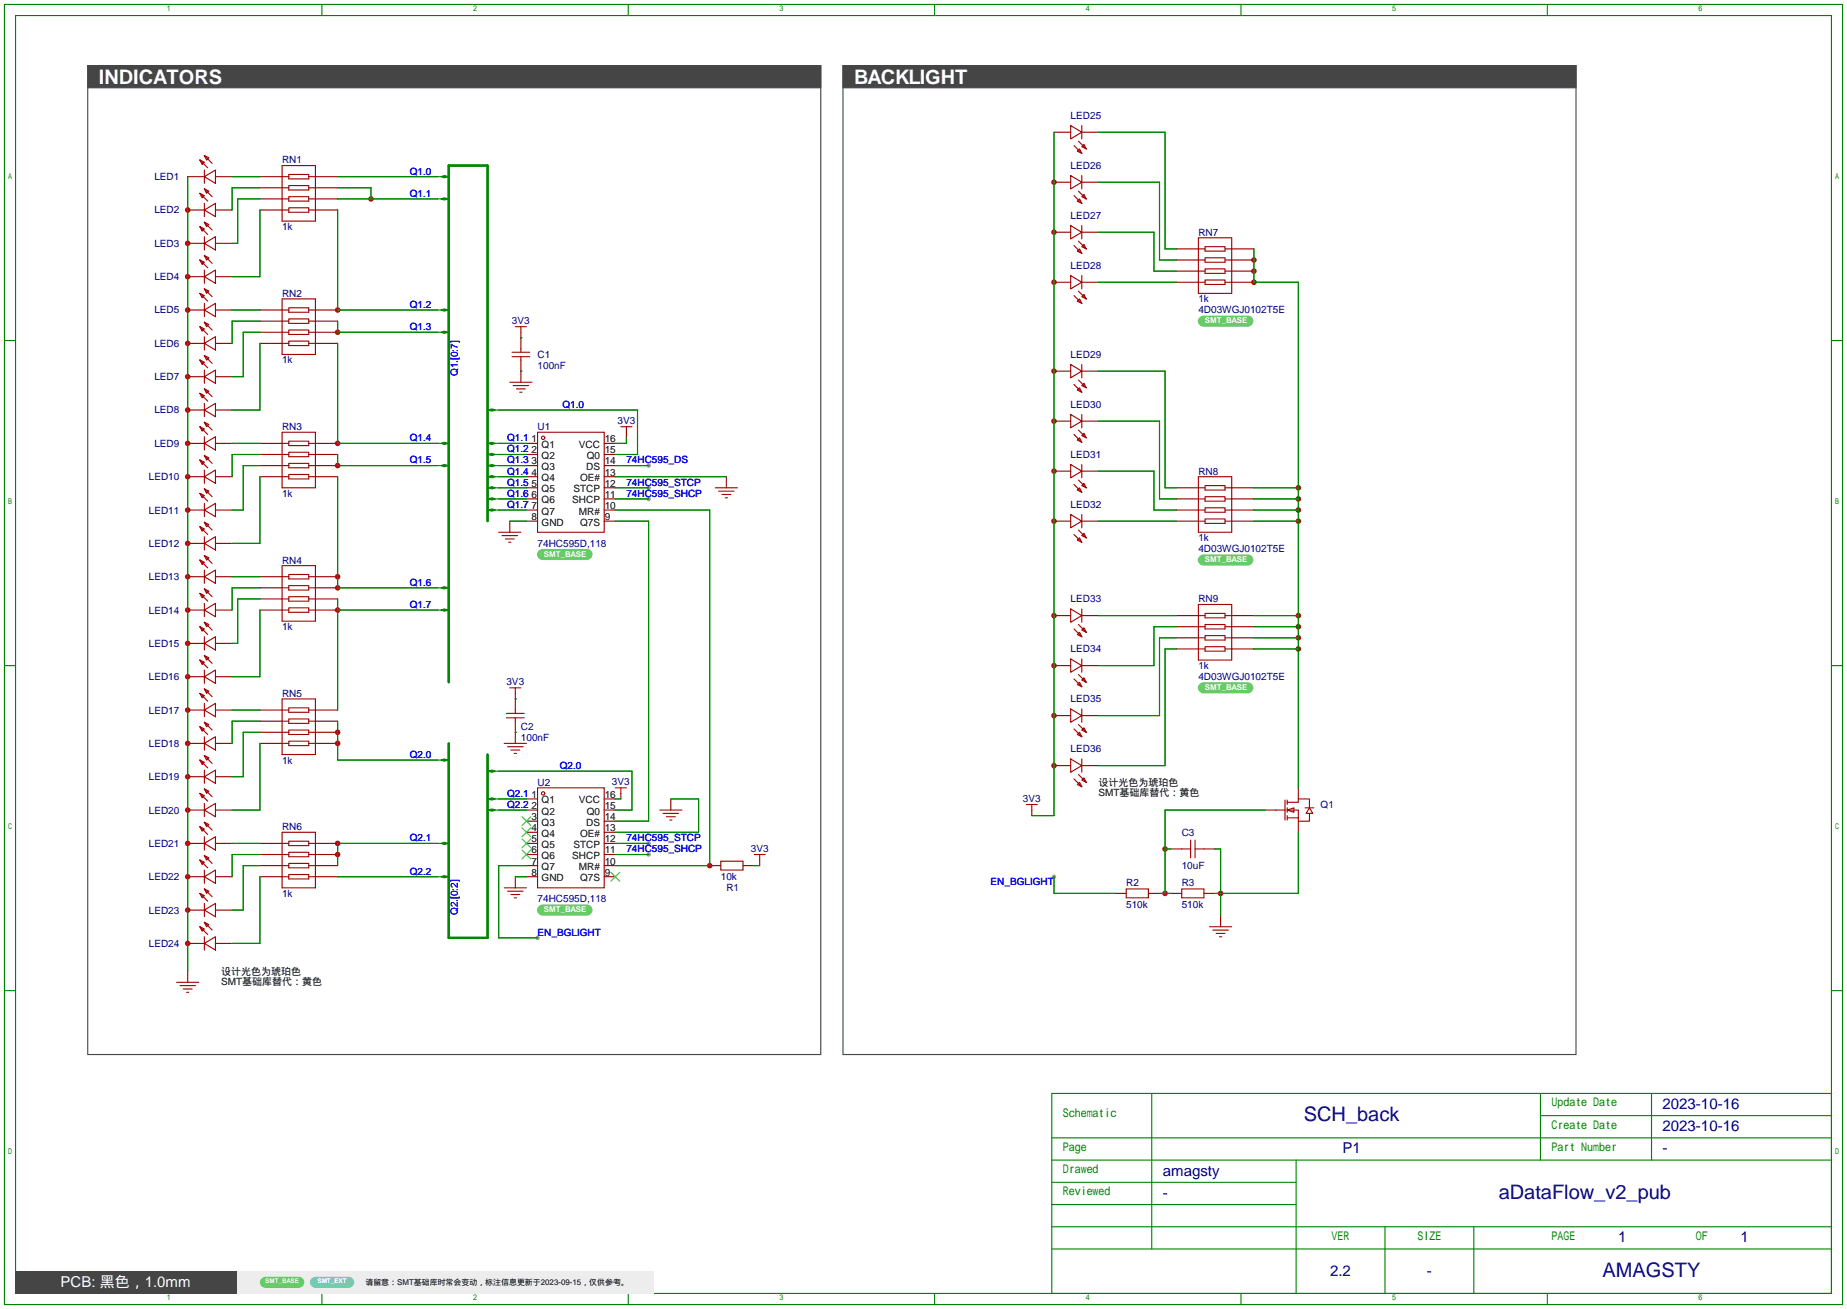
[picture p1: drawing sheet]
<svg xmlns="http://www.w3.org/2000/svg" width="422mm" height="299mm" viewBox="0 0 422 299" stroke-linecap="round" stroke-linejoin="round" font-family="sans-serif">
<g fill="#999">
<circle cx="148.3" cy="111.5" r=".51"/>
<circle cx="148.3" cy="114" r=".51"/>
<circle cx="148.3" cy="106.4" r=".51"/>
<circle cx="148.3" cy="192.8" r=".51"/>
<circle cx="148.3" cy="195.3" r=".51"/>
<circle cx="241" cy="200.4" r=".51"/>
<circle cx="122.9" cy="214.4" r=".51"/>
</g>
<g fill="none" stroke="#008000" stroke-width=".25">
<path d="M1 1h420.4v297.2h-420.4zM3.6 3.6h415.2v292.1h-415.2zM73.6 1v2.6M143.7 1v2.6M213.7 1v2.6M283.8 1v2.6M353.9 1v2.6M1 77.9h2.6M418.8 77.9h2.6M1 152.1h2.6M418.8 152.1h2.6M1 226.4h2.6"/>
<path d="M418.8 226.4h2.6M240.5 249.9h178.3v45.8h-178.3zM263.4 249.9v35.6M352.3 249.9v15.3M352.3 255h66.5M377.7 249.9v15.3M240.5 270.3h55.9M240.5 265.2h178.3M240.5 275.3h55.9M240.5 260.1h178.3M296.4 265.2v30.5M73.6 295.7v2.5"/>
<path d="M143.7 295.7v2.5M213.7 295.7v2.5M240.5 285.5h178.3M240.5 280.4h178.3M283.8 295.7v2.5M316.7 280.4v15.3M337.1 280.4v15.3M353.9 295.7v2.5"/>
</g>
<g fill="none" stroke="#a10000" stroke-width=".25">
<path d="M45.7 36.6l1 .5-.5 .5zM45.7 36.6l1.8 1.8M46.7 35.6l1.1 .5-.6 .5zM46.7 38.9v3M46.7 35.6l1.8 1.7M64.5 37.8h7.6v12.7h-7.6zM66 39.9h4.6v1h-4.6zM244.9 28.7l2.5 1.5-2.5 1.6zM245.6 33.3l1.8 1.8M246.4 34.5l.5-.5 .5 1.1zM246.6 32.3l1.8 1.7M247.4 28.7v3.1"/>
<path d="M247.9 33l.5 1-1-.5zM45.7 59.4l1 .5-.5 .6zM45.7 51.8l1 .5-.5 .5zM45.7 44.2l1 .5-.5 .5zM45.7 59.4l1.8 1.8M45.7 51.8l1.8 1.8M45.7 44.2l1.8 1.8M46.7 58.4l1.1 .5-.6 .5zM46.7 55.6l2.6-1.5v3.1zM46.7 50.8l1.1 .5-.6 .5zM46.7 48l2.6-1.5v3zM46.7 43.2l1.1 .5-.6 .5z"/>
<path d="M46.7 40.4l2.6-1.5v3zM46.7 46.5v3M46.7 54.1v3.1M46.7 58.4l1.8 1.8M46.7 50.8l1.8 1.8M46.7 43.2l1.8 1.8M64.5 40.4h1.5M64.5 48h1.5M64.5 42.9h1.5M64.5 45.5h1.5M66 47.5h4.6v1h-4.6zM66 45h4.6v1h-4.6z"/>
<path d="M66 42.4h4.6v1h-4.6zM70.6 40.4h1.5M70.6 48h1.5M70.6 42.9h1.5M70.6 45.5h1.5M244.9 51.6l2.5 1.5-2.5 1.5zM244.9 40.1l2.5 1.6-2.5 1.5zM245.6 56.1l1.8 1.8M245.6 44.7l1.8 1.8M246.4 57.4l.5-.5 .5 1zM246.4 46l.5-.5 .5 1zM246.6 55.1l1.8 1.8"/>
<path d="M246.6 43.7l1.8 1.8M247.4 40.1v3.1M247.4 51.6v3M247.9 55.9l.5 1-1-.5zM247.9 44.5l.5 1-1-.5zM274.1 54.4h7.6v12.7h-7.6zM274.1 56.9h1.5M274.1 59.4h1.5M275.6 58.9h4.6v1h-4.6zM275.6 56.4h4.6v1h-4.6zM280.2 56.9h1.5M280.2 59.4h1.5"/>
<path d="M45.7 74.7l1 .5-.5 .5zM45.7 67.1l1 .5-.5 .5zM45.7 74.7l1.8 1.8M45.7 67.1l1.8 1.7M46.7 78.5l2.6-1.5v3zM46.7 73.7l1.1 .5-.6 .5zM46.7 70.9l2.6-1.6v3.1zM46.7 66l1.1 .5-.6 .6zM46.7 63.2l2.6-1.5v3.1zM46.7 61.7v3.1M46.7 69.3v3.1M46.7 77v3"/>
<path d="M46.7 73.7l1.8 1.7M46.7 66l1.8 1.8M64.5 68.3h7.6v12.7h-7.6zM64.5 70.9h1.5M64.5 78.5h1.5M64.5 73.4h1.5M64.5 75.9h1.5M66 78h4.6v1h-4.6zM66 75.4h4.6v1.1h-4.6zM66 72.9h4.6v1h-4.6zM66 70.4h4.6v1h-4.6zM70.6 70.9h1.5"/>
<path d="M70.6 78.5h1.5M70.6 73.4h1.5M70.6 75.9h1.5M117.9 74.7h2.5M119.1 74.7v1.2M119.1 79.8v.7M244.9 63l2.5 1.5-2.5 1.5zM245.6 67.6l1.8 1.7M246.4 68.8l.5-.5 .5 1zM246.6 66.5l1.8 1.8M247.4 63v3M247.9 67.3l.5 1-1-.5z"/>
<path d="M274.1 64.5h1.5M274.1 62h1.5M275.6 64h4.6v1h-4.6zM275.6 61.5h4.6v1h-4.6zM280.2 64.5h1.5M280.2 62h1.5M45.7 97.5l1 .5-.5 .6zM45.7 89.9l1 .5-.5 .5zM45.7 82.3l1 .5-.5 .5zM45.7 97.5l1.8 1.8M45.7 89.9l1.8 1.8M45.7 82.3l1.8 1.8"/>
<path d="M46.7 96.5l1.1 .5-.6 .5zM46.7 93.7l2.6-1.5v3zM46.7 88.9l1.1 .5-.6 .5zM46.7 86.1l2.6-1.5v3zM46.7 81.3l1.1 .5-.6 .5zM46.7 84.6v3M46.7 92.2v3M46.7 99.8v3.1M46.7 96.5l1.8 1.8M46.7 88.9l1.8 1.8M46.7 81.3l1.8 1.8M64.5 98.8h7.6v12.7h-7.6z"/>
<path d="M116.6 87.4h5.1M117.1 80.5h4.1M117.1 81.5h4.1M117.3 88.1h3.6M118.1 88.9h2M118.9 89.7h.5M119.1 81.5v.8M122.9 98.8h15.3v22.9h-15.3zM142 97.5h2.5M143.3 97.5v1.3M244.9 94.7l2.5 1.6-2.5 1.5zM244.9 83.3l2.5 1.5-2.5 1.6z"/>
<path d="M245.6 99.3l1.8 1.8M245.6 87.9l1.8 1.8M246.4 89.2l.5-.6 .5 1.1zM246.6 98.3l1.8 1.8M246.6 86.9l1.8 1.7M247.4 83.3v3.1M247.4 94.7v3.1M247.9 99.1l.5 1-1-.5zM247.9 87.6l.5 1-1-.5zM45.7 112.8l1 .5-.5 .5zM45.7 105.2l1 .5-.5 .5zM45.7 112.8l1.8 1.8"/>
<path d="M45.7 105.2l1.8 1.7M46.7 119.4l1.1 .5-.6 .5zM46.7 116.6l2.6-1.5v3zM46.7 111.8l1.1 .5-.6 .5zM46.7 109l2.6-1.6v3.1zM46.7 104.1l1.1 .5-.6 .6zM46.7 101.3l2.6-1.5v3.1zM46.7 107.4v3.1M46.7 115.1v3M46.7 119.4l1.8 1.8M46.7 111.8l1.8 1.7M46.7 104.1l1.8 1.8"/>
<path d="M64.5 109h1.5M64.5 101.3h1.5M64.5 103.9h1.5M64.5 106.4h1.5M66 108.5h4.6v1h-4.6zM66 105.9h4.6v1h-4.6zM66 103.4h4.6v1h-4.6zM66 100.8h4.6v1.1h-4.6zM70.6 109h1.5M70.6 101.3h1.5M70.6 103.9h1.5M70.6 106.4h1.5"/>
<path d="M163.6 111.5h5.1M164.3 112.3h3.6M165.1 113h2M165.9 113.8h.5M244.9 117.6l2.5 1.5-2.5 1.5zM244.9 106.2l2.5 1.5-2.5 1.5zM245.6 110.7l1.8 1.8M246.4 112l.5-.5 .5 1zM246.4 100.6l.5-.5 .5 1zM246.6 109.7l1.8 1.8M247.4 106.2v3M247.4 117.6v3"/>
<path d="M247.9 110.5l.5 1-1-.5zM274.1 109h7.6v12.7h-7.6zM274.1 111.5h1.5M274.1 119.1h1.5M274.1 114h1.5M274.1 116.6h1.5M275.6 118.6h4.6v1h-4.6zM275.6 116.1h4.6v1h-4.6zM275.6 113.5h4.6v1.1h-4.6zM275.6 111h4.6v1h-4.6zM280.2 111.5h1.5M280.2 119.1h1.5"/>
<path d="M280.2 114h1.5M280.2 116.6h1.5M45.7 135.6l1 .5-.5 .6zM45.7 128l1 .5-.5 .5zM45.7 120.4l1 .5-.5 .5zM45.7 135.6l1.8 1.8M45.7 128l1.8 1.8M45.7 120.4l1.8 1.8M46.7 139.4l2.6-1.5v3.1zM46.7 134.6l1.1 .5-.6 .5zM46.7 131.8l2.6-1.5v3zM46.7 127l1.1 .5-.6 .5z"/>
<path d="M46.7 124.2l2.6-1.5v3zM46.7 122.7v3M46.7 130.3v3M46.7 137.9v3.1M46.7 134.6l1.8 1.8M46.7 127l1.8 1.8M64.5 129.3h7.6v12.7h-7.6zM64.5 131.8h1.5M64.5 139.4h1.5M64.5 134.4h1.5M64.5 136.9h1.5M66 138.9h4.6v1.1h-4.6z"/>
<path d="M66 136.4h4.6v1h-4.6zM66 133.9h4.6v1h-4.6zM66 131.3h4.6v1h-4.6zM70.6 131.8h1.5M70.6 139.4h1.5M70.6 134.4h1.5M70.6 136.9h1.5M114 121.7h5.1M114.8 122.4h3.6M115.6 123.2h2M116.3 124h.5M244.9 139.2l2.5 1.5-2.5 1.5z"/>
<path d="M245.6 122.2l1.8 1.8M246.4 123.4l.5-.5 .5 1.1zM246.6 121.2l1.8 1.7M247.4 139.2v3M247.9 121.9l.5 1-1-.5zM274.1 138.2h7.6v12.7h-7.6zM45.7 158.5l1 .5-.5 .5zM45.7 150.9l1 .5-.5 .5zM45.7 143.3l1 .5-.5 .5zM45.7 158.5l1.8 1.8M45.7 150.9l1.8 1.8M45.7 143.3l1.8 1.7"/>
<path d="M46.7 157.5l1.1 .5-.6 .5zM46.7 154.7l2.6-1.5v3zM46.7 149.9l1.1 .5-.6 .5zM46.7 147.1l2.6-1.6v3.1zM46.7 142.2l1.1 .5-.6 .6zM46.7 145.5v3.1M46.7 153.2v3M46.7 157.5l1.8 1.8M46.7 149.9l1.8 1.7M46.7 142.2l1.8 1.8M64.5 159.8h7.6v12.7h-7.6zM116.6 157.2h2.5"/>
<path d="M117.9 157.2v1.3M244.9 150.6l2.5 1.5-2.5 1.6zM245.6 155.2l1.8 1.8M245.6 143.8l1.8 1.7M246.4 156.5l.5-.5 .5 1zM246.4 145l.5-.5 .5 1zM246.6 154.2l1.8 1.8M246.6 142.7l1.8 1.8M247.4 150.6v3.1M247.9 154.9l.5 1.1-1-.6zM247.9 143.5l.5 1-1-.5zM274.1 140.7h1.5"/>
<path d="M274.1 148.3h1.5M274.1 143.3h1.5M274.1 145.8h1.5M275.6 147.8h4.6v1h-4.6zM275.6 145.3h4.6v1h-4.6zM275.6 142.7h4.6v1.1h-4.6zM275.6 140.2h4.6v1h-4.6zM280.2 140.7h1.5M280.2 148.3h1.5M280.2 143.3h1.5M280.2 145.8h1.5M45.7 173.7l1 .5-.5 .6z"/>
<path d="M45.7 166.1l1 .5-.5 .5zM45.7 173.7l1.8 1.8M45.7 166.1l1.8 1.8M46.7 177.5l2.6-1.5v3.1zM46.7 172.7l1.1 .5-.6 .5zM46.7 169.9l2.6-1.5v3zM46.7 165.1l1.1 .5-.6 .5zM46.7 162.3l2.6-1.5v3zM46.7 160.8v3M46.7 168.4v3M46.7 176v3.1M46.7 172.7l1.8 1.8"/>
<path d="M46.7 165.1l1.8 1.8M64.5 169.9h1.5M64.5 162.3h1.5M64.5 164.8h1.5M64.5 167.4h1.5M66 169.4h4.6v1h-4.6zM66 166.9h4.6v1h-4.6zM66 164.3h4.6v1.1h-4.6zM66 161.8h4.6v1h-4.6zM70.6 169.9h1.5M70.6 162.3h1.5M70.6 164.8h1.5"/>
<path d="M70.6 167.4h1.5M115.3 169.9h5.1M115.8 164.1h4.1M115.8 163.1h4.1M116.1 170.7h3.5M116.8 171.4h2.1M117.6 172.2h.5M117.9 162.3v.8M117.9 164.1v.7M244.9 173.5l2.5 1.5-2.5 1.5zM244.9 162.1l2.5 1.5-2.5 1.5zM245.6 178.1l1.8 1.7"/>
<path d="M245.6 166.6l1.8 1.8M246.4 179.3l.5-.5 .5 1zM246.4 167.9l.5-.5 .5 1zM246.6 177l1.8 1.8M246.6 165.6l1.8 1.8M247.4 162.1v3M247.4 173.5v3M247.9 177.8l.5 1-1-.5zM247.9 166.4l.5 1-1-.5zM45.7 196.6l1 .5-.5 .5zM45.7 189l1 .5-.5 .5zM45.7 181.4l1 .5-.5 .5z"/>
<path d="M45.7 196.6l1.8 1.8M45.7 189l1.8 1.8M45.7 181.4l1.8 1.7M46.7 195.6l1.1 .5-.6 .5zM46.7 192.8l2.6-1.5v3zM46.7 188l1.1 .5-.6 .5zM46.7 185.2l2.6-1.6v3.1zM46.7 180.3l1.1 .5-.6 .6zM46.7 183.6v3.1M46.7 191.3v3M46.7 198.9v3M46.7 195.6l1.8 1.8"/>
<path d="M46.7 188l1.8 1.7M46.7 180.3l1.8 1.8M64.5 190.2h7.6v12.7h-7.6zM64.5 195.3h1.5M64.5 192.8h1.5M64.5 197.9h1.5M66 199.9h4.6v1h-4.6zM66 197.4h4.6v1h-4.6zM66 194.8h4.6v1h-4.6zM66 192.3h4.6v1h-4.6zM70.6 195.3h1.5M70.6 192.8h1.5"/>
<path d="M70.6 197.9h1.5M122.9 180.1h15.3v22.8h-15.3zM140.7 180.1h2.6M142 180.1v1.3M150.9 185.2h5.1M151.6 185.9h3.6M152.4 186.7h2M153.2 187.5h.5M164.8 196.8h5.1v2.1h-5.1zM172.5 195.3h2.5M173.7 195.3v1.3M234.7 183.9h2.5"/>
<path d="M236 183.9v1.3M45.7 204.2l1 .5-.5 .5zM45.7 204.2l1.8 1.8M46.7 208l2.6-1.5v3zM46.7 203.2l1.1 .5-.6 .5zM46.7 200.4l2.6-1.5v3zM46.7 203.2l1.8 1.8M46.7 206.5v3M64.5 200.4h1.5M70.6 200.4h1.5M115.3 202.9h5.1M116.1 203.7h3.5"/>
<path d="M116.8 204.5h2.1M117.6 205.2h.5M257.6 203.2h5v2h-5zM270.3 203.2h5v2h-5zM276.6 211.8h5.1M277.4 212.6h3.5M278.1 213.4h2.1M278.9 214.1h.5M40.4 224.5h5.1M41.1 225.3h3.6M41.9 226.1h2M42.7 226.8h.5"/>
<circle cx="124.2" cy="100.1" r=".38"/>
<circle cx="124.2" cy="181.4" r=".38"/>
</g>
<g fill="none" stroke="#870000" stroke-width=".25">
<path d="M241 30.2h3.9M247.4 30.2h3.8M42.9 55.6h3.8M42.9 48h3.8M42.9 40.4h3.8M49.3 55.6h3.8M49.3 48h3.8M49.3 40.4h3.8M59.4 48h5.1M59.4 40.4h5.1M59.4 45.5h5.1M59.4 42.9h5.1"/>
<path d="M72.1 48h5.1M72.1 40.4h5.1M72.1 45.5h5.1M72.1 42.9h5.1M241 53.1h3.9M241 41.7h3.9M247.4 53.1h3.8M247.4 41.7h3.8M269 59.4h5.1M269 56.9h5.1M281.7 59.4h5.1M281.7 56.9h5.1"/>
<path d="M42.9 78.5h3.8M42.9 70.9h3.8M42.9 63.2h3.8M49.3 78.5h3.8M49.3 70.9h3.8M49.3 63.2h3.8M59.4 78.5h5.1M59.4 70.9h5.1M59.4 75.9h5.1M59.4 73.4h5.1M72.1 78.5h5.1M72.1 70.9h5.1"/>
<path d="M72.1 75.9h5.1M72.1 73.4h5.1M119.1 75.9v3.9M241 64.5h3.9M247.4 64.5h3.8M269 64.5h5.1M269 62h5.1M281.7 64.5h5.1M281.7 62h5.1M42.9 93.7h3.8M42.9 86.1h3.8M49.3 93.7h3.8"/>
<path d="M49.3 86.1h3.8M119.1 82.3v5.1M143.3 98.8v1.3M241 96.3h3.9M241 84.8h3.9M247.4 96.3h3.8M247.4 84.8h3.8M42.9 101.3h3.8M42.9 109h3.8M42.9 116.6h3.8M49.3 101.3h3.8M49.3 109h3.8"/>
<path d="M49.3 116.6h3.8M59.4 101.3h5.1M59.4 103.9h5.1M59.4 106.4h5.1M59.4 109h5.1M72.1 101.3h5.1M72.1 103.9h5.1M72.1 106.4h5.1M72.1 109h5.1M116.6 119.1v2.6M120.4 101.3h2.5M120.4 103.9h2.5"/>
<path d="M120.4 106.4h2.5M120.4 109h2.5M120.4 111.5h2.5M120.4 114h2.5M120.4 116.6h2.5M120.4 119.1h2.5M138.2 101.3h2.5M138.2 103.9h2.5M138.2 106.4h2.5M138.2 109h2.5M138.2 111.5h2.5M138.2 114h2.5"/>
<path d="M138.2 116.6h2.5M138.2 119.1h2.5M166.1 109v2.5M241 119.1h3.9M241 107.7h3.9M247.4 119.1h3.8M247.4 107.7h3.8M269 111.5h5.1M269 114h5.1M269 116.6h5.1M269 119.1h5.1M281.7 111.5h5.1"/>
<path d="M281.7 114h5.1M281.7 116.6h5.1M281.7 119.1h5.1M42.9 139.4h3.8M42.9 131.8h3.8M42.9 124.2h3.8M49.3 139.4h3.8M49.3 131.8h3.8M49.3 124.2h3.8M59.4 139.4h5.1M59.4 131.8h5.1M59.4 136.9h5.1"/>
<path d="M59.4 134.4h5.1M72.1 139.4h5.1M72.1 131.8h5.1M72.1 136.9h5.1M72.1 134.4h5.1M42.9 154.7h3.8M42.9 147.1h3.8M49.3 154.7h3.8M49.3 147.1h3.8M117.9 158.5v3.8M241 140.7h3.9M241 152.1h3.9"/>
<path d="M247.4 140.7h3.8M247.4 152.1h3.8M269 148.3h5.1M269 145.8h5.1M269 143.3h5.1M269 140.7h5.1M281.7 148.3h5.1M281.7 145.8h5.1M281.7 143.3h5.1M281.7 140.7h5.1M42.9 177.5h3.8M42.9 169.9h3.8"/>
<path d="M42.9 162.3h3.8M49.3 177.5h3.8M49.3 169.9h3.8M49.3 162.3h3.8M59.4 169.9h5.1M59.4 162.3h5.1M59.4 167.4h5.1M59.4 164.8h5.1M72.1 169.9h5.1M72.1 162.3h5.1M72.1 167.4h5.1M72.1 164.8h5.1"/>
<path d="M117.9 164.8v5.1M241 175h3.9M241 163.6h3.9M247.4 175h3.8M247.4 163.6h3.8M42.9 185.2h3.8M42.9 192.8h3.8M49.3 185.2h3.8M49.3 192.8h3.8M59.4 192.8h5.1M59.4 195.3h5.1M59.4 197.9h5.1"/>
<path d="M72.1 192.8h5.1M72.1 195.3h5.1M72.1 197.9h5.1M120.4 182.6h2.5M120.4 185.2h2.5M120.4 187.7h2.5M120.4 190.2h2.5M120.4 192.8h2.5M120.4 195.3h2.5M120.4 197.9h2.5M138.2 182.6h2.5M138.2 185.2h2.5"/>
<path d="M138.2 187.7h2.5M138.2 190.2h2.5M138.2 192.8h2.5M138.2 195.3h2.5M138.2 197.9h2.5M142 181.4v1.2M153.4 182.6v2.6M162.3 197.9h2.5M169.9 197.9h2.6M173.7 196.6v1.3M236 185.2v1.2M42.9 200.4h3.8"/>
<path d="M42.9 208h3.8M49.3 200.4h3.8M49.3 208h3.8M59.4 200.4h5.1M72.1 200.4h5.1M117.9 200.4v2.5M120.4 200.4h2.5M138.2 200.4h2.5M255 204.2h2.6M262.6 204.2h2.6M267.7 204.2h2.6M275.3 204.2h2.6"/>
<path d="M279.1 209.3v2.5M42.9 222v2.5"/>
</g>
<path d="M119.4 186.7l2 2M119.4 189.2l2 2.1M119.4 191.8l2 2M119.4 194.3l2 2M121.4 186.7l-2 2M121.4 189.2l-2 2.1M121.4 191.8l-2 2M121.4 194.3l-2 2M139.7 199.4l2 2M141.7 199.4l-2 2" fill="none" stroke="#3c3" stroke-width=".25"/>
<g fill="none" stroke="#008700" stroke-width=".25">
<path d="M241 30.2v156.2h-5M42.9 40.4v181.6M53.1 40.4h6.3M59.4 45.5h-5v10.1h-1.3M59.4 42.9h-6.3v5.1M59.4 48v15.2h-6.3M77.2 40.4h22.9M77.2 45.5h22.9M77.2 42.9h7.6v2.6M77.2 48v22.9h22.9M286.8 56.9v7.6h10.1v115.6M53.1 70.9h6.3"/>
<path d="M59.4 78.5v15.2h-6.3M59.4 73.4h-6.3v5.1M59.4 75.9h-3.8v10.2h-2.5M119.1 77.2h.1M251.2 64.5h17.8M114 93.7h31.8v10.2h-5.1M119.1 84.8h.1M251.2 84.8h15.2v26.7h2.6M251.2 96.3h14v17.7h3.8M53.1 101.3h6.3M59.4 103.9h-6.3v5.1M59.4 106.4h-3.8v10.2h-2.5"/>
<path d="M59.4 109v15.2h-6.3M114 101.3h6.4M116.6 119.1h3.8M140.7 119.1h7.6v68.6h-7.6M140.7 109h25.4M140.7 111.5h7.6M140.7 114h7.6M140.7 106.4h7.6M140.7 116.6h21.6v81.3h-21.6M143.3 100.1v1.2h-2.6M251.2 119.1h17.8M251.2 107.7h12.7v8.9h5.1"/>
<path d="M286.8 119.1h10.1M286.8 111.5h10.1M286.8 114h10.1M286.8 116.6h10.1M53.1 131.8h6.3M59.4 134.4h-6.3v5M59.4 136.9h-5v10.2h-1.3M59.4 139.4v15.3h-6.3M117.9 159.8h.1M251.2 140.7h17.8M269 148.3h-2.6v26.7h-15.2M286.8 148.3h10.1"/>
<path d="M286.8 140.7h10.1M286.8 143.3h10.1M286.8 145.8h10.1M53.1 162.3h6.3M59.4 169.9v15.3h-6.3M59.4 164.8h-6.3v5.1M59.4 167.4h-3.8v10.1h-2.5M114 176.3h30.5v8.9h-3.8M117.9 167.4h.1M53.1 192.8h6.3M59.4 195.3h-6.3v5.1M59.4 197.9h-3.8v10.1h-2.5"/>
<path d="M114 182.6h6.4M114 185.2h6.4M120.4 197.9h-6.4v16.5h8.9M140.7 182.6h1.3M140.7 192.8h7.6M140.7 195.3h7.6M153.4 182.6h6.4v7.6h-19.1M172.5 197.9h1.2M117.9 200.4h2.5M241 200.4v3.8h14"/>
</g>
<path d="M111.5 119.1v-81.3h-8.9v118.2M102.6 169.9v44.5h8.9v-41.9" fill="none" stroke="#008700" stroke-width=".51"/>
<g fill="#6c6">
<path d="M123.1 126l1-.5h10.1a1.27 1.27 0 0 1 1.3 1.2 1.27 1.27 0 0 1-1.3 1.3h-10.1a1.27 1.27 0 0 1-1-2z"/>
<path d="M123.1 207.3l1-.5h10.1a1.27 1.27 0 0 1 1.3 1.2 1.27 1.27 0 0 1-1.3 1.3h-10.1a1.27 1.27 0 0 1-1-2z"/>
</g>
<path d="M20.1 15h167.6v226h-167.6zM192.8 15h167.6v226h-167.6z" fill="none" stroke="#454545" stroke-width=".25"/>
<g fill="#454545" stroke="#454545" stroke-width=".25">
<path d="M20.1 15h167.6v5.1h-167.6z"/>
<path d="M192.8 15h167.6v5.1h-167.6z"/>
</g>
<path d="M3.6 290.6h50.8v5.1h-50.8z" fill="#454545"/>
<g fill="none" stroke="#a10000" stroke-width=".25">
<path d="M270.3 194.1h2M272.3 192v4.1M273.3 194.1h2M273.3 192v4.1M291.8 185.2h2.1M293.9 182.9v4.6M294.4 185.2l1.5-.5v1zM294.4 183.4h2.5v-.8h2.6v2.1M294.4 185.2h2.5v2.5h2.6v-1.8M294.4 186.9h2.5M294.4 182.9v1M294.4 184.7v1"/>
<path d="M294.4 186.4v1.1M298.4 184.7h2.1M299.5 184.7l.7 1.2h-1.5zM45.7 211.8l1 .5-.5 .6zM45.7 211.8l1.8 1.8M46.7 215.6l2.6-1.5v3.1zM46.7 210.8l1.1 .5-.6 .5zM46.7 210.8l1.8 1.8M46.7 214.1v3.1"/>
</g>
<path d="M267.7 194.1h2.6M275.3 194.1h2.6M289.3 185.2h2.5M296.9 180.1v2.5M296.9 187.7v2.5M42.9 215.6h3.8M49.3 215.6h3.8" fill="none" stroke="#870000" stroke-width=".25"/>
<g fill="none" stroke="#008700" stroke-width=".25">
<path d="M251.2 30.2h15.2v26.7h2.6M251.2 53.1h12.7v8.9h5.1M251.2 41.7h14v17.7h3.8M77.2 73.4v2.5h22.9M77.2 78.5v22.8h22.9M77.2 103.9v2.5h22.9M77.2 109v25.4h22.9M77.2 136.9v25.4M77.2 139.4h22.9M269 143.3h-5.1v8.8h-12.7M269 145.8h-3.8v17.8h-14M77.2 164.8v8.9h22.9"/>
<path d="M100.1 192.8h-22.9v5.1M266.4 194.1h1.3M277.9 194.1h1.2v15.2M289.3 185.2h-22.9v19M296.9 190.2v14h-19M59.4 200.4v15.2h-6.3M77.2 200.4h22.9M265.2 204.2h2.5"/>
</g>
<g fill="#6c6">
<path d="M274.2 72.7l1-.6h10.2a1.27 1.27 0 0 1 1.2 1.3 1.27 1.27 0 0 1-1.2 1.3h-10.2a1.27 1.27 0 0 1-1-2z"/>
<path d="M274.2 127.3l1-.6h10.2a1.27 1.27 0 0 1 1.2 1.3 1.27 1.27 0 0 1-1.2 1.3h-10.2a1.27 1.27 0 0 1-1-2z"/>
<path d="M274.2 156.5l1-.5h10.2a1.27 1.27 0 0 1 1.2 1.2 1.27 1.27 0 0 1-1.2 1.3h-10.2a1.27 1.27 0 0 1-1-2z"/>
</g>
<path d="M114 116.6h6.4M114 114h6.4M114 111.5h6.4M114 109h6.4M114 106.4h6.4M114 103.9h6.4" fill="none" stroke="#008700" stroke-width=".25"/>
<path d="M54.4 290.6h95.2v5.1h-95.2z" fill="#ededed"/>
<path d="M59.7 292.4l1-.6h7.6a1.27 1.27 0 0 1 1.3 1.3 1.27 1.27 0 0 1-1.3 1.3h-7.6a1.27 1.27 0 0 1-1-2z" fill="#6c6"/>
<path d="M71.1 292.4l1-.6h7.7a1.27 1.27 0 0 1 1.2 1.3 1.27 1.27 0 0 1-1.2 1.3h-7.7a1.27 1.27 0 0 1-1-2z" fill="#6cf"/>
<g fill="#c00">
<circle cx="42.9" cy="177.5" r=".63"/>
<circle cx="42.9" cy="185.2" r=".63"/>
<circle cx="42.9" cy="192.8" r=".63"/>
<circle cx="42.9" cy="200.4" r=".63"/>
<circle cx="42.9" cy="147.1" r=".63"/>
<circle cx="42.9" cy="154.7" r=".63"/>
<circle cx="42.9" cy="162.3" r=".63"/>
<circle cx="42.9" cy="169.9" r=".63"/>
<circle cx="42.9" cy="116.6" r=".63"/>
<circle cx="42.9" cy="124.2" r=".63"/>
<circle cx="42.9" cy="131.8" r=".63"/>
<circle cx="42.9" cy="139.4" r=".63"/>
<circle cx="42.9" cy="86.1" r=".63"/>
<circle cx="42.9" cy="93.7" r=".63"/>
<circle cx="42.9" cy="101.3" r=".63"/>
<circle cx="42.9" cy="109" r=".63"/>
<circle cx="42.9" cy="48" r=".63"/>
<circle cx="42.9" cy="55.6" r=".63"/>
<circle cx="42.9" cy="63.2" r=".63"/>
<circle cx="42.9" cy="70.9" r=".63"/>
<circle cx="42.9" cy="78.5" r=".63"/>
<circle cx="42.9" cy="208" r=".63"/>
<circle cx="42.9" cy="215.6" r=".63"/>
<circle cx="84.8" cy="45.5" r=".63"/>
<circle cx="77.2" cy="70.9" r=".63"/>
<circle cx="162.3" cy="197.9" r=".63"/>
<circle cx="296.9" cy="143.3" r=".63"/>
<circle cx="296.9" cy="140.7" r=".63"/>
<circle cx="296.9" cy="145.8" r=".63"/>
<circle cx="296.9" cy="148.3" r=".63"/>
<circle cx="296.9" cy="114" r=".63"/>
<circle cx="296.9" cy="111.5" r=".63"/>
<circle cx="296.9" cy="116.6" r=".63"/>
<circle cx="296.9" cy="119.1" r=".63"/>
<circle cx="286.8" cy="59.4" r=".63"/>
<circle cx="286.8" cy="62" r=".63"/>
<circle cx="286.8" cy="64.5" r=".63"/>
<circle cx="241" cy="163.6" r=".63"/>
<circle cx="241" cy="152.1" r=".63"/>
<circle cx="241" cy="175" r=".63"/>
<circle cx="241" cy="140.7" r=".63"/>
<circle cx="241" cy="119.1" r=".63"/>
<circle cx="241" cy="107.7" r=".63"/>
<circle cx="241" cy="96.3" r=".63"/>
<circle cx="241" cy="84.8" r=".63"/>
<circle cx="241" cy="64.5" r=".63"/>
<circle cx="241" cy="53.1" r=".63"/>
<circle cx="241" cy="41.7" r=".63"/>
<circle cx="279.1" cy="204.2" r=".63"/>
<circle cx="266.4" cy="204.2" r=".63"/>
<circle cx="266.4" cy="194.1" r=".63"/>
<circle cx="77.2" cy="75.9" r=".63"/>
<circle cx="77.2" cy="101.3" r=".63"/>
<circle cx="77.2" cy="106.4" r=".63"/>
<circle cx="77.2" cy="131.8" r=".63"/>
<circle cx="77.2" cy="134.4" r=".63"/>
<circle cx="77.2" cy="139.4" r=".63"/>
<circle cx="77.2" cy="169.9" r=".63"/>
<circle cx="77.2" cy="167.4" r=".63"/>
<circle cx="77.2" cy="195.3" r=".63"/>
<circle cx="77.2" cy="192.8" r=".63"/>
</g>
<g fill="#008700" stroke="#008700" stroke-width=".25">
<path d="M111.5 93.7l1-.2 .8 .2-.8 .3z"/>
<path d="M111.5 101.3l1-.2 .8 .2-.8 .3z"/>
<path d="M111.5 103.9l1-.3 .8 .3-.8 .2z"/>
<path d="M111.5 106.4l1-.2 .8 .2-.8 .3z"/>
<path d="M111.5 109l1-.3 .8 .3-.8 .2z"/>
<path d="M111.5 111.5l1-.2 .8 .2-.8 .3z"/>
<path d="M111.5 114l1-.2 .8 .2-.8 .3z"/>
<path d="M111.5 116.6l1-.3 .8 .3-.8 .2z"/>
<path d="M111.5 176.3l1-.3 .8 .3-.8 .2z"/>
<path d="M111.5 182.6l1-.2 .8 .2-.8 .3z"/>
<path d="M111.5 185.2l1-.3 .8 .3-.8 .2z"/>
<path d="M100.8 40.4l.8-.3 1 .3-1 .2z"/>
<path d="M100.8 45.5l.8-.3 1 .3-1 .2z"/>
<path d="M100.8 70.9l.8-.3 1 .3-1 .2z"/>
<path d="M100.8 75.9l.8-.2 1 .2-1 .3z"/>
<path d="M100.8 101.3l.8-.2 1 .2-1 .3z"/>
<path d="M100.8 106.4l.8-.2 1 .2-1 .3z"/>
<path d="M100.8 134.4l.8-.3 1 .3-1 .2z"/>
<path d="M100.8 139.4l.8-.2 1 .2-1 .3z"/>
<path d="M100.8 173.7l.8-.2 1 .2-1 .3z"/>
<path d="M100.8 192.8l.8-.3 1 .3-1 .2z"/>
<path d="M100.8 200.4l.8-.2 1 .2-1 .3z"/>
</g>
<g fill="none" stroke="#008700" stroke-width=".25">
<path d="M241 30.2v156.2h-5M251.2 30.2h15.2v26.7h2.6M42.9 40.4v181.6M53.1 40.4h6.3M59.4 45.5h-5v10.1h-1.3M59.4 42.9h-6.3v5.1M59.4 48v15.2h-6.3M77.2 40.4h23.6M77.2 45.5h23.6M77.2 42.9h7.6v2.6M77.2 48v22.9h23.6M251.2 53.1h12.7v8.9h5.1"/>
<path d="M251.2 41.7h14v17.7h3.8M286.8 56.9v7.6h10.1v115.6M53.1 70.9h6.3M59.4 78.5v15.2h-6.3M59.4 73.4h-6.3v5.1M59.4 75.9h-3.8v10.2h-2.5M77.2 78.5v22.8h23.6M77.2 73.4v2.5h23.6M119.1 77.2h.1M251.2 64.5h17.8M113.3 93.7h.7M119.1 84.8h.1"/>
<path d="M251.2 84.8h15.2v26.7h2.6M251.2 96.3h14v17.7h3.8M53.1 101.3h6.3M59.4 103.9h-6.3v5.1M59.4 106.4h-3.8v10.2h-2.5M59.4 109v15.2h-6.3M77.2 103.9v2.5h23.6M77.2 109v25.4h23.6M113.3 101.3h7.1M113.3 103.9h7.1M113.3 106.4h7.1M113.3 109h7.1"/>
<path d="M113.3 111.5h7.1M113.3 114h7.1M113.3 116.6h7.1M116.6 119.1h3.8M140.7 106.4h7.6M140.7 109h25.4M140.7 111.5h7.6M140.7 114h7.6M140.7 116.6h21.6v81.3h-21.6M140.7 119.1h7.6v68.6h-7.6M251.2 107.7h12.7v8.9h5.1M251.2 119.1h17.8"/>
<path d="M286.8 111.5h10.1M286.8 114h10.1M286.8 116.6h10.1M286.8 119.1h10.1M53.1 131.8h6.3M59.4 134.4h-6.3v5M59.4 136.9h-5v10.2h-1.3M59.4 139.4v15.3h-6.3M77.2 136.9v25.4M77.2 139.4h23.6M117.9 159.8h.1M251.2 140.7h17.8"/>
<path d="M269 148.3h-2.6v26.7h-15.2M269 143.3h-5.1v8.8h-12.7M269 145.8h-3.8v17.8h-14M286.8 148.3h10.1M286.8 140.7h10.1M286.8 143.3h10.1M286.8 145.8h10.1M53.1 162.3h6.3M59.4 169.9v15.3h-6.3M59.4 164.8h-6.3v5.1M59.4 167.4h-3.8v10.1h-2.5M77.2 164.8v8.9h23.6"/>
<path d="M113.3 176.3h31.2v8.9h-3.8M117.9 167.4h.1M53.1 192.8h6.3M59.4 195.3h-6.3v5.1M59.4 197.9h-3.8v10.1h-2.5M100.8 192.8h-23.6v5.1M113.3 185.2h7.1M113.3 182.6h7.1M120.4 197.9h-6.4v16.5h8.9M140.7 192.8h7.6M140.7 195.3h7.6M153.4 182.6h6.4v7.6h-19.1"/>
<path d="M172.5 197.9h1.2M266.4 194.1h1.3M277.9 194.1h1.2v15.2M289.3 185.2h-22.9v19M296.9 190.2v14h-19M59.4 200.4v15.2h-6.3M77.2 200.4h23.6M117.9 200.4h2.5M241 200.4v3.8h14M265.2 204.2h2.5"/>
</g>
<g font-size="4.6" fill="#fff">
<text x="22.6" y="19.1">INDICATORS</text>
<text x="195.3" y="19.1">BACKLIGHT</text>
</g>
<g font-size="4.6" fill="#000080">
<text x="298.2" y="256.3">SCH_back</text>
<text x="342.8" y="274.1">aDataFlow_v2_pub</text>
<text x="366.5" y="291.9">AMAGSTY</text>
</g>
<g font-size="3.4" fill="#000080">
<text x="380.2" y="253.5">2023-10-16</text>
<text x="307" y="263.6">P1</text>
<text x="380.2" y="258.6">2023-10-16</text>
<text x="380.2" y="263.6">-</text>
<text x="265.9" y="268.7">amagsty</text>
<text x="265.9" y="273.8">-</text>
<text x="370.1" y="284">1</text>
<text x="398" y="284">1</text>
<text x="304.2" y="291.6">2.2</text>
<text x="326.3" y="291.6">-</text>
</g>
<text font-size="3.4" fill="#fff" x="13.8" y="294.2">PCB: 黑色，1.0mm</text>
<g font-size="2.7" fill="#008000">
<text x="243.1" y="255.4">Schematic</text>
<text x="354.8" y="258">Create Date</text>
<text x="354.8" y="252.9">Update Date</text>
<text x="243.1" y="263">Page</text>
<text x="354.8" y="263">Part Number</text>
<text x="243.1" y="268.1">Drawed</text>
<text x="243.1" y="273.2">Reviewed</text>
<text x="304.5" y="283.4">VER</text>
<text x="324.2" y="283.4">SIZE</text>
<text x="354.8" y="283.4">PAGE</text>
<text x="387.9" y="283.4">OF</text>
</g>
<g font-size="2.3" fill="#000080">
<text x="244.9" y="27.2">LED25</text>
<text x="35.3" y="41.2">LED1</text>
<text x="64.5" y="37.4">RN1</text>
<text x="244.9" y="38.6">LED26</text>
<text x="35.3" y="48.8">LED2</text>
<text x="64.5" y="52.6">1k</text>
<text x="244.9" y="50.1">LED27</text>
<text x="274.1" y="53.9">RN7</text>
<text x="35.3" y="56.4">LED3</text>
<text x="35.3" y="64">LED4</text>
<text x="244.9" y="61.5">LED28</text>
<text x="35.3" y="71.7">LED5</text>
<text x="64.5" y="67.8">RN2</text>
<text x="274.1" y="69.1">1k</text>
<text x="274.1" y="71.7">4D03WGJ0102T5E</text>
<text x="117.1" y="74.1">3V3</text>
<text x="35.3" y="79.3">LED6</text>
<text x="64.5" y="83.1">1k</text>
<text x="122.9" y="81.8">C1</text>
<text x="244.9" y="81.8">LED29</text>
<text x="35.3" y="86.9">LED7</text>
<text x="122.9" y="84.4">100nF</text>
<text x="35.3" y="94.5">LED8</text>
<text x="244.9" y="93.2">LED30</text>
<text x="64.5" y="98.3">RN3</text>
<text x="122.9" y="98.3">U1</text>
<text x="141.2" y="96.9">3V3</text>
<text x="35.3" y="102.1">LED9</text>
<text x="244.9" y="104.7">LED31</text>
<text x="34" y="109.8">LED10</text>
<text x="64.5" y="113.6">1k</text>
<text x="274.1" y="108.5">RN8</text>
<text x="34" y="117.4">LED11</text>
<text x="244.9" y="116.1">LED32</text>
<text x="34" y="125">LED12</text>
<text x="122.9" y="125">74HC595D,118</text>
<text x="274.1" y="123.7">1k</text>
<text x="64.5" y="128.8">RN4</text>
<text x="274.1" y="126.3">4D03WGJ0102T5E</text>
<text x="34" y="132.6">LED13</text>
<text x="244.9" y="137.7">LED33</text>
<text x="274.1" y="137.7">RN9</text>
<text x="34" y="140.2">LED14</text>
<text x="34" y="147.9">LED15</text>
<text x="64.5" y="144">1k</text>
<text x="244.9" y="149.1">LED34</text>
<text x="34" y="155.5">LED16</text>
<text x="274.1" y="152.9">1k</text>
<text x="274.1" y="155.5">4D03WGJ0102T5E</text>
<text x="64.5" y="159.3">RN5</text>
<text x="115.8" y="156.6">3V3</text>
<text x="244.9" y="160.6">LED35</text>
<text x="34" y="163.1">LED17</text>
<text x="119.1" y="166.9">C2</text>
<text x="34" y="170.7">LED18</text>
<text x="119.1" y="169.4">100nF</text>
<text x="244.9" y="172">LED36</text>
<text x="34" y="178.3">LED19</text>
<text x="64.5" y="174.5">1k</text>
<text x="122.9" y="179.6">U2</text>
<text x="140" y="179.5">3V3</text>
<text x="34" y="186">LED20</text>
<text x="233.9" y="183.3">3V3</text>
<text x="302" y="184.7">Q1</text>
<text x="64.5" y="189.8">RN6</text>
<text x="270.3" y="191">C3</text>
<text x="34" y="193.6">LED21</text>
<text x="171.7" y="194.7">3V3</text>
<text x="34" y="201.2">LED22</text>
<text x="164.8" y="201.2">10k</text>
<text x="166.1" y="203.7">R1</text>
<text x="257.6" y="202.5">R2</text>
<text x="270.3" y="202.5">R3</text>
<text x="270.3" y="198.7">10uF</text>
<text x="34" y="208.8">LED23</text>
<text x="64.5" y="205">1k</text>
<text x="122.9" y="206.3">74HC595D,118</text>
<text x="257.6" y="207.5">510k</text>
<text x="270.3" y="207.5">510k</text>
<text x="34" y="216.4">LED24</text>
</g>
<g font-size="2.3" fill="#00f">
<text x="93.7" y="39.9">Q1.0</text>
<text x="93.7" y="45">Q1.1</text>
<text x="93.7" y="70.4">Q1.2</text>
<text x="93.7" y="75.5">Q1.3</text>
<text x="104.7" y="86" transform="rotate(-90 104.7 86)">Q1.[0:7]</text>
<text x="128.7" y="93.2">Q1.0</text>
<text x="93.7" y="100.9">Q1.4</text>
<text x="116" y="100.9">Q1.1</text>
<text x="93.7" y="105.9">Q1.5</text>
<text x="116" y="105.9">Q1.3</text>
<text x="116" y="103.4">Q1.2</text>
<text x="143.3" y="105.9">74HC595_DS</text>
<text x="116" y="113.6">Q1.6</text>
<text x="116" y="111">Q1.5</text>
<text x="116" y="108.5">Q1.4</text>
<text x="143.3" y="111">74HC595_STCP</text>
<text x="143.3" y="113.6">74HC595_SHCP</text>
<text x="116" y="116.1">Q1.7</text>
<text x="93.7" y="133.9">Q1.6</text>
<text x="93.7" y="139">Q1.7</text>
<text x="93.7" y="173.3">Q2.0</text>
<text x="128" y="175.8">Q2.0</text>
<text x="116" y="182.1">Q2.1</text>
<text x="116" y="184.7">Q2.2</text>
<text x="93.7" y="192.3">Q2.1</text>
<text x="143.3" y="192.3">74HC595_STCP</text>
<text x="143.3" y="194.8">74HC595_SHCP</text>
<text x="93.7" y="199.9">Q2.2</text>
<text x="226.6" y="202.2">EN_BGLIGHT</text>
<text x="104.7" y="209.2" transform="rotate(-90 104.7 209.2)">Q2.[0:2]</text>
<text x="122.9" y="213.9">EN_BGLIGHT</text>
</g>
<g font-size="2.3">
<text x="121.5" y="101.1">1</text>
<text x="138.3" y="101.1">16</text>
<text x="121.5" y="103.6">2</text>
<text x="121.5" y="106.2">3</text>
<text x="123.9" y="102.4">Q1</text>
<text x="123.9" y="104.9">Q2</text>
<text x="123.9" y="107.4">Q3</text>
<text x="132.4" y="102.4">VCC</text>
<text x="134.1" y="107.4">DS</text>
<text x="134.2" y="104.9">Q0</text>
<text x="138.3" y="106.2">14</text>
<text x="138.3" y="103.6">15</text>
<text x="121.5" y="108.7">4</text>
<text x="121.5" y="111.3">5</text>
<text x="121.5" y="113.8">6</text>
<text x="123.9" y="110">Q4</text>
<text x="123.9" y="112.5">Q5</text>
<text x="131.1" y="112.5">STCP</text>
<text x="132.7" y="110">OE#</text>
<text x="138.3" y="113.8">11</text>
<text x="138.3" y="111.3">12</text>
<text x="138.3" y="108.7">13</text>
<text x="121.5" y="116.3">7</text>
<text x="121.5" y="118.9">8</text>
<text x="123.9" y="115.1">Q6</text>
<text x="123.9" y="117.6">Q7</text>
<text x="130.9" y="115.1">SHCP</text>
<text x="132.4" y="117.6">MR#</text>
<text x="138.3" y="118.9">9</text>
<text x="138.3" y="116.3">10</text>
<text x="123.9" y="120.1">GND</text>
<text x="132.7" y="120.1">Q7S</text>
<text x="251.2" y="179.6">设计光色为琥珀色</text>
<text x="121.5" y="182.4">1</text>
<text x="121.5" y="184.9">2</text>
<text x="123.9" y="183.6">Q1</text>
<text x="132.4" y="183.6">VCC</text>
<text x="138.3" y="184.9">15</text>
<text x="138.3" y="182.4">16</text>
<text x="251.2" y="181.9">SMT基础库替代：黄色</text>
<text x="121.5" y="187.5">3</text>
<text x="121.5" y="190">4</text>
<text x="123.9" y="186.2">Q2</text>
<text x="123.9" y="188.7">Q3</text>
<text x="123.9" y="191.3">Q4</text>
<text x="132.7" y="191.3">OE#</text>
<text x="134.1" y="188.7">DS</text>
<text x="134.2" y="186.2">Q0</text>
<text x="138.3" y="190">13</text>
<text x="138.3" y="187.5">14</text>
<text x="121.5" y="192.5">5</text>
<text x="121.5" y="195.1">6</text>
<text x="121.5" y="197.6">7</text>
<text x="123.9" y="193.8">Q5</text>
<text x="123.9" y="196.3">Q6</text>
<text x="130.9" y="196.3">SHCP</text>
<text x="131.1" y="193.8">STCP</text>
<text x="138.3" y="197.6">10</text>
<text x="138.3" y="195.1">11</text>
<text x="138.3" y="192.5">12</text>
<text x="121.5" y="200.2">8</text>
<text x="123.9" y="198.9">Q7</text>
<text x="123.9" y="201.4">GND</text>
<text x="132.4" y="198.9">MR#</text>
<text x="132.7" y="201.4">Q7S</text>
<text x="138.3" y="200.2">9</text>
<text x="50.5" y="222.8">设计光色为琥珀色</text>
<text x="50.5" y="225.1">SMT基础库替代：黄色</text>
</g>
<g font-size="1.8" fill="#fff">
<text x="275.5" y="73.9">SMT_BASE</text>
<text x="124.4" y="127.3">SMT_BASE</text>
<text x="275.5" y="128.5">SMT_BASE</text>
<text x="275.5" y="157.8">SMT_BASE</text>
<text x="124.4" y="208.6">SMT_BASE</text>
</g>
<text font-size="1.8" x="83.6" y="293.8">请留意：SMT基础库时常会变动，标注信息更新于2023-09-15，仅供参考。</text>
<g font-size="1.5" fill="#fff">
<text x="60.6" y="293.3">SMT_BASE</text>
<text x="72.6" y="293.3">SMT_EXT</text>
</g>
</svg>
